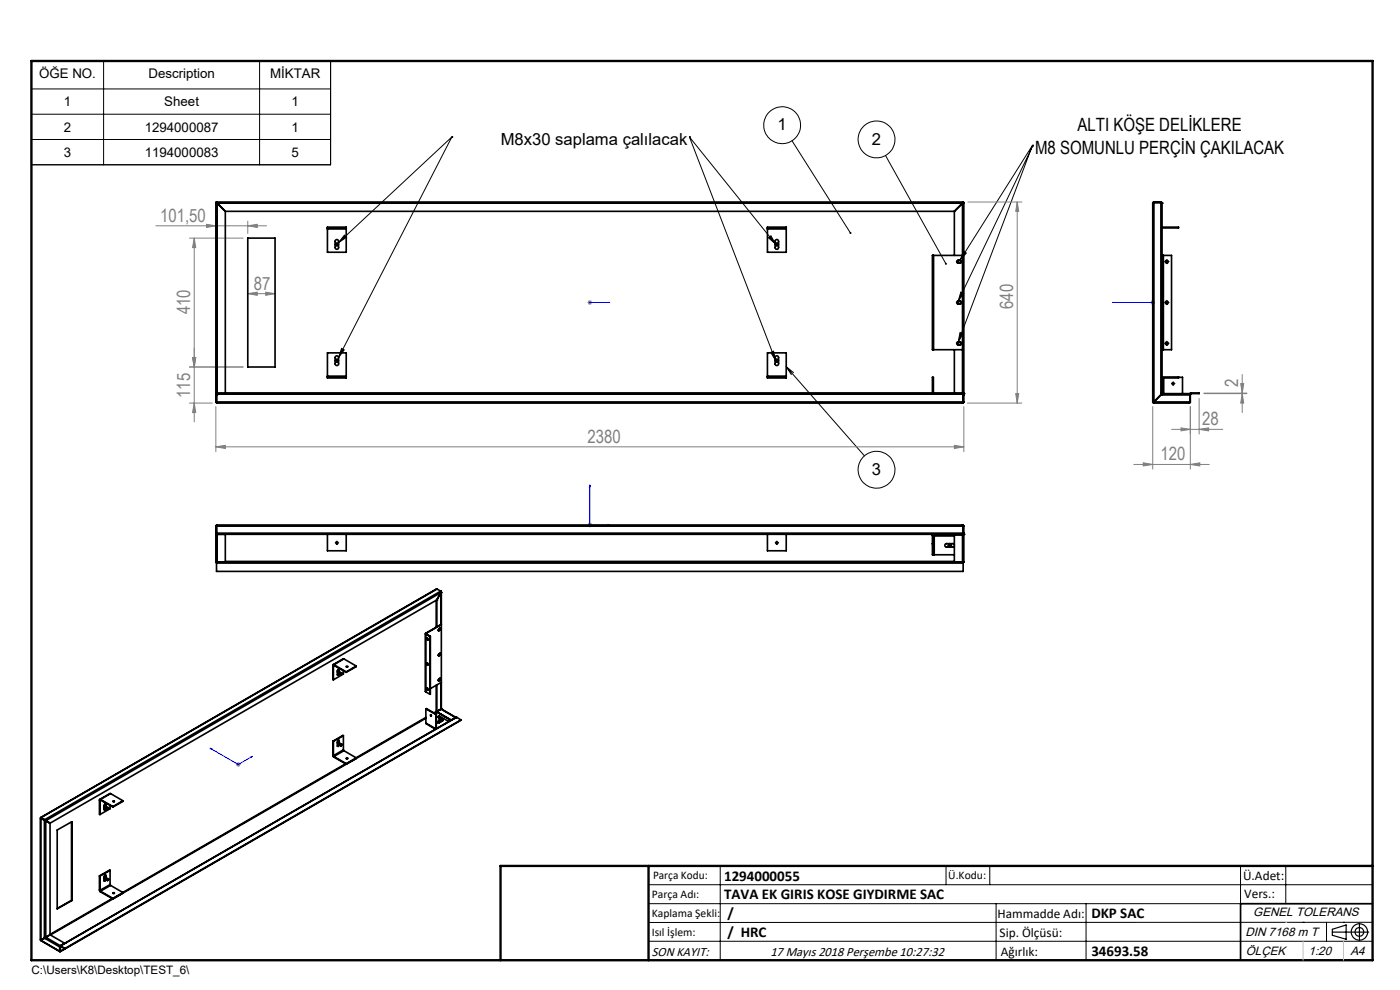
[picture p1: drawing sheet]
<svg xmlns="http://www.w3.org/2000/svg" width="297mm" height="210mm" viewBox="0 0 297 210" stroke-linecap="round" stroke-linejoin="round" font-family="sans-serif">
<g fill="none" stroke="#000" stroke-width=".21">
<path d="M6.7 12.8h63.4v22.2h-63.4zM6.7 18.9h63.4M22 12.8v22.2M55.1 12.8v22.2M6.7 24.2h63.4M6.7 29.6h63.4M95.8 29.1h.1M95.8 29.1l-24 46.7M95.8 29.1l-24 22.4M146.3 29.1h.1M146.3 29.1l18.2 22.7M146.3 29.1l18.2 47.4"/>
<path d="M168 29.9l12.4 19.5M187.9 33l12.8 22.9M219 30.8h.1M219 31h.1M219 30.8l-15.3 24.4M219 31l-15.7 32.9M219 30.8l-15.7 41.8M71.3 51.8h.3M71.5 51.7v.3M73.1 49.9l.4 .4-1.7 1.2zM163 50.4l.5-.4 1 1.8zM164.6 51.8h.4"/>
<path d="M164.8 51.7v.3M204.5 53.3l.5 .4-1.3 1.5zM247.4 55.5h.3M247.5 55.3v.4M71.3 76.5h.3M71.5 76.3v.4M72.5 73.9l.5 .3-1.2 1.6zM163.5 74.7l.6-.2 .4 2zM164.6 76.5h.4M164.8 76.3v.4M166.8 77.8l16.6 18.9M166.8 77.8l1.5 1.2"/>
<path d="M166.8 77.8l1.1 1.7M203.7 70.5l.6 .3-1 1.8zM203.8 61.9l.6 .3-1.1 1.7zM247.4 72.8h.3M247.4 64.2h.3M247.5 64v.3M247.5 72.7v.3M248.7 81.4h.3M248.9 81.2v.4M71.3 115.1h.3M71.5 115v.3M164.6 115.1h.4"/>
<path d="M164.8 115v.3M201.3 115.7h.3M201.5 115.5v.3M137.6 187.7h153.6M137.6 191.7h153.6M137.6 199.7h153.6M152.8 183.7v20M200.7 183.7v4M210 183.7v4M211.3 191.7v12M230.4 191.7v12M263.2 183.7v20"/>
<path d="M272.8 183.7v8M276.4 195.6h.1M281.4 195.6v4.1M285 195.6h.1M291.2 195.6l-153.6 .1"/>
<circle cx="165.9" cy="26.6" r="3.9"/>
<circle cx="186" cy="29.6" r="3.9"/>
<circle cx="186" cy="99.6" r="3.9"/>
</g>
<g fill="none" stroke="#000" stroke-width=".25">
<path d="M282.6 197.7h7.8M282.6 197.1l3-.9v3l-3-.8zM288.4 195.8v3.8M106.2 203.7h185"/>
<circle cx="288.4" cy="197.7" r="1.74"/>
<circle cx="288.4" cy="197.7" r=".93"/>
</g>
<g fill="none" stroke="#00f" stroke-width=".21">
<path d="M125 64.2h.2zM125.1 64.2h.1M125.1 64.2h4.3M129.4 64.2h-.5h.5M236 64.2h.5h-.5M236 64.2h8.5M244.4 64.2h.3zM244.5 64.2h.1M125.1 102.9l.1 .4h-.2zM125.1 102.9v8.5h4.3M128.9 111.3l.5 .1-.5 .1zM44.6 158.7l.3 .1-.1 .1z"/>
<path d="M44.6 158.7l6 3.5 3-1.8M53.2 160.6l.4-.2-.3 .2z"/>
</g>
<g fill="none" stroke="#808080" stroke-width=".21">
<path d="M33.1 47.9h23.5M40.2 50.5h11.4M41.2 50.5v39M41.2 50.5l.3 2h-.6zM43.8 47.6l2 .3-2 .4zM52.6 46.9v2.6M52.6 47.9l2-.3v.7zM205.3 42.9h11.5M215.8 42.9l.3 1.9h-.6zM215.8 42.9v42.6M40.2 77.8h11.4M40.9 75.8h.6l-.3 2z"/>
<path d="M52.6 62.3l2-.3v.6zM52.6 62.3h5.7M56.4 62l1.9 .3-1.9 .3zM124.6 64.2h1M124.8 63.8l.7 .7M125.1 63.7v1M125.5 63.8l-.7 .7M244.1 64.2h.9M244.2 63.8l.7 .7M244.5 63.7v1M244.9 63.8l-.7 .7M263.5 79.4v8.1"/>
<path d="M40.2 85.5h4.8M41.2 85.5l.3 2h-.6zM45.8 94.8l2-.3v.6zM45.8 86.2v9.6M45.8 94.8h158.7M202.5 94.5l2 .3-2 .3zM204.5 86.2v9.6M205.2 85.5h11.6M215.5 83.5h.6l-.3 2zM240.5 98.5h16M242.5 98.2l2 .3-2 .3zM244.5 86.2v13.3"/>
<path d="M248.5 91.1h10.9M250.5 90.8l2 .3-2 .3zM252.5 98.5l2-.3v.6zM252.5 86.2v13.3M254.4 91.1l2-.3v.6zM254.4 84.5v7.6M255.4 83.4h9.1M255.4 83.5h9.1M263.2 81.4h.6l-.3 2zM263.5 83.5l.3 2h-.6zM124.6 111.4h1M124.8 111l.7 .7"/>
<path d="M125.1 110.9v1M125.5 111l-.7 .7M50.1 162.2h.9M50.2 161.8l.7 .7M50.6 161.7v1M50.9 161.8l-.7 .7"/>
</g>
<g fill="none" stroke="#000" stroke-width=".21" stroke-dasharray="15.2 1.3 1.3 1.3">
<path d="M71.1 51.8h-.1M71.5 51.5v-.1M71.5 52.2v.1M71.8 51.8h.1M164.5 51.8h-.1M164.8 51.5v-.1M164.8 52.2v.1M165.1 51.8h.1M247.2 55.5h-.1M247.6 55.2v-.2M247.6 55.8v.2M247.9 55.5h.1"/>
<path d="M71.1 76.5h-.1M71.5 76.2v-.1M71.5 76.8v.1M71.8 76.5h.1M164.5 76.5h-.1M164.8 76.2v-.1M164.8 76.8v.1M165.1 76.5h.1M247.2 72.8h-.1M247.2 64.2h-.1M247.6 72.5v-.1M247.6 73.2v.1"/>
<path d="M247.6 63.8v-.1M247.6 64.5v.1M247.9 72.8h.1M247.9 64.2h.1M248.6 81.4h-.1M248.9 81h.1M248.9 81.7h.1M249.2 81.4h.1M71.1 115.1h.1M71.5 114.8h.1M71.5 115.5h.1M71.8 115.1h.1"/>
<path d="M164.5 115.1h-.1M164.8 114.8h.1M164.8 115.5h.1M165.1 115.1h.1M201.1 115.7h-.1M201.5 115.3v-.1M201.5 116v.1M201.8 115.7h.1"/>
</g>
<path d="M291.2 191.7h-28v12" fill="none" stroke="#000" stroke-width=".35"/>
<path d="M6.7 12.9h284.5v190.8h-284.5zM137.6 183.7v20M291.2 183.7h-185v20" fill="none" stroke="#000" stroke-width=".5"/>
<path d="M276.4 199.7v4M285 199.7v4" fill="none" stroke="#c0c0c0" stroke-width=".21"/>
<path d="M272.8 195.6h.1" fill="none" stroke="#c0c0c0" stroke-width=".25"/>
<g fill="#000">
<path d="M163 50.4l.5-.4 1 1.8zM163.5 74.7l.6-.2 .4 2zM72.5 73.9l.5 .3-1.2 1.6zM73.1 49.9l.4 .4-1.7 1.2zM180.3 49.3a.21 .21 0 0 0-.1 .3 .21 .21 0 0 0 .4 0l-.2-.2 .2 .2v-.3zM200.6 55.8l-.1 .3 .3 .1-.1-.3 .1 .2v-.3z"/>
<path d="M204.5 53.3l.5 .4-1.3 1.5zM203.8 61.9l.6 .3-1.1 1.7zM203.7 70.5l.6 .3-1 1.8z"/>
</g>
<g fill="#00f">
<path d="M128.9 64.2h.5zM125 64.2h.2z"/>
<path d="M244.4 64.2h.3zM236 64.2h.5z"/>
<path d="M128.9 111.3l.5 .1-.5 .1zM125.1 102.9l.1 .4h-.2zM53.2 160.6l.4-.2-.3 .2zM44.6 158.7l.3 .1-.1 .1z"/>
</g>
<g fill="#808080">
<path d="M52.6 62.3l2-.3v.6zM56.4 62l1.9 .3-1.9 .3z"/>
<path d="M43.8 47.6l2 .3-2 .4zM52.6 47.9l2-.3v.7z"/>
<path d="M252.5 98.5l2-.3v.6zM242.5 98.2l2 .3-2 .3z"/>
<path d="M202.5 94.5l2 .3-2 .3zM45.8 94.8l2-.3v.6z"/>
<path d="M215.5 83.5h.6l-.3 2zM215.8 42.9l.3 1.9h-.6zM41.2 85.5l.3 2h-.6zM40.9 75.8h.6l-.3 2z"/>
<path d="M41.2 50.5l.3 2h-.6zM40.9 75.8h.6l-.3 2z"/>
<path d="M263.2 81.4h.6l-.3 2zM263.5 83.5l.3 2h-.6z"/>
<path d="M250.5 90.8l2 .3-2 .3zM254.4 91.1l2-.3v.6z"/>
</g>
<g fill="none" stroke="#000" stroke-width=".35">
<path d="M45.8 43l.3 .1M45.8 43v42.3M45.8 43h.1M45.9 42.9l.2 .2M45.9 43l.2 .1M45.9 42.9v.1M45.9 42.9h158.4M46.1 43.1h.1M46.1 43.1h158.1M46.1 43.1l1.7 1.7M46.1 43.1v40.3M47.8 44.8h154.7"/>
<path d="M47.8 44.8v38.6M52.6 50.5h5.7v27.3h-5.7zM69.5 48.4v.2M69.5 48.4v-.2h3.9v.2M69.5 48.6v4.9h3.9v-4.9M69.5 48.4h3.9M69.5 48.6h3.9M71.2 50.9a.37 .37 0 0 1 .4-.1 .37 .37 0 0 1 .2 .4v1.3a.37 .37 0 0 1-.3 .4 .37 .37 0 0 1-.4-.4zM73.4 48.4v.2M162.8 48.4v.2M162.8 48.4v-.2h4v.2M162.8 48.6v4.9h4v-4.9"/>
<path d="M162.8 48.4h4M162.8 48.6h4M164.5 50.9a.37 .37 0 0 1 .4-.1 .37 .37 0 0 1 .3 .4v1.3a.37 .37 0 0 1-.4 .4 .37 .37 0 0 1-.4-.4zM166.8 48.4v.2M197.9 54.2h.1M197.9 54.2h-.1v20h.1M197.9 54.2v20M198 54.2h6.2M198 54.2v20M202.5 44.8v9.4M203.3 55.2a.3 .3 0 0 0-.4 .3 .3 .3 0 0 0 .4 .3M203.3 55.8h.4"/>
<path d="M203.3 55.2h.4M203.3 55.2l-.2 .3 .2 .3M203.7 55.2a.3 .3 0 0 1 .3 .3 .3 .3 0 0 1-.3 .3M203.7 55.2l.1 .3-.1 .3M204.2 43.1h.1M204.2 43.1l-1.7 1.7M204.2 43.1v40.3M204.3 43l-.1 .1M204.3 42.9l-.1 .2M204.3 42.9v.1M204.3 43h.2M204.5 43l-.3 .1"/>
<path d="M204.5 43v42.3M244.5 43.1v42.2M244.8 43l-.3 .1M244.8 43h-.1M244.8 42.9l-.3 .2M244.8 43h1.5M244.8 42.9h1.5M244.8 42.9v42.4M246.3 43l.2 .1M246.3 42.9v40.6h6.1v.3h-5.9v-40.7M246.3 42.9l.2 .2M246.3 43h.1"/>
<path d="M246.5 43.1h.1M246.5 54.2h.3M246.5 48.2h3.5v.2h-3.5M246.8 54.2h1.7v20h-1.7M246.8 54.2v20M69.5 79.8v.2M69.5 80v.2h3.9v-.2M69.5 80h3.9M69.5 79.8h3.9M69.5 79.8v-4.9h3.9v4.9M71.2 75.6a.37 .37 0 0 1 .4-.1 .37 .37 0 0 1 .2 .3v1.4a.37 .37 0 0 1-.3 .3 .37 .37 0 0 1-.4-.3zM73.4 79.8v.2"/>
<path d="M162.8 79.8v.2M162.8 80v.2h4v-.2M162.8 80h4M162.8 79.8v-4.9h4v4.9M162.8 79.8h4M164.5 75.6a.37 .37 0 0 1 .4-.1 .37 .37 0 0 1 .3 .3v1.4a.37 .37 0 0 1-.4 .3 .37 .37 0 0 1-.4-.3zM166.8 79.8v.2M197.9 74.2h.1M198 74.2h6.2M202.5 74.2v9.2M203.3 63.9a.3 .3 0 0 0-.4 .3 .3 .3 0 0 0 .4 .3M203.3 72.6a.3 .3 0 0 0-.4 .3 .3 .3 0 0 0 .4 .3"/>
<path d="M203.3 72.6h.4M203.3 73.2h.4M203.3 64.5h.4M203.3 63.9h.4M203.3 63.9l-.2 .3 .2 .3M203.3 72.6l-.2 .2 .2 .4M203.7 72.6a.3 .3 0 0 1 .3 .3 .3 .3 0 0 1-.3 .3M203.7 63.9a.3 .3 0 0 1 .3 .3 .3 .3 0 0 1-.3 .3M203.7 63.9l.1 .3-.1 .3M203.7 72.6l.1 .2-.1 .4M246.5 74.2h.3M246.5 80h3.5v.2h-3.5"/>
<path d="M45.8 85.3l.3 .2M45.8 83.5h.1M45.8 83.5h158.7M45.8 85.3h158.7M45.9 83.5v.1M45.9 85.3l.2 .2M45.9 85.3h.1M45.9 83.8h.1M45.9 83.8h-.1l.1-.4h158.4l.2 .3-.2 .1M45.9 83.5h.1M45.9 83.6v1.7M45.9 83.6h158.4"/>
<path d="M46.1 85.5h158.1M197.8 83.4v-3.4h.2v3.4M204.3 83.5v.1M204.3 85.3l-.1 .2M204.3 85.3h.1M204.3 83.8h.1M204.3 83.5h.1M204.3 83.6v1.7M204.5 85.3l-.3 .2M204.5 83.5h.1M244.5 85.3h.3M244.5 85.3l.3 .2"/>
<path d="M244.8 85.3v.2M244.8 85.3h7.7M244.8 85.5h7.5M246.5 83.5l-1.7 1.8M246.9 80.2v3.3M250 80h.9v3.5M252.4 85.3l-.1 .2M252.4 85.3h.1M252.4 83.6h.1M252.4 83.6v1.7M252.5 85.3l-.2 .2M252.5 83.6v1.7"/>
<path d="M252.6 83.4l-.2 .2M252.6 83.5l-.1 .1M252.6 83.4h1.8l-1.8 .1M252.6 83.4v.1M45.8 113.3h.1M45.8 111.6v7.6h.3v-5.9M45.8 111.6h158.7M45.9 113.1l.2 .2M45.9 113.1l.1 .1M45.9 113.3h.1M45.9 113.3h.2M45.9 119.4v1.8h158.4v-1.8"/>
<path d="M45.9 111.6v1.5M45.9 119.4h158.4M46 111.5l-.1 .1M46.1 111.4l-.2 .2M46.1 113.3l-.3-.2h158.7l-.3 .2M46.1 111.4l-.3 .2M46.1 113.3h.1M46.1 111.4h158.1M46.1 113.3h158.1M47.8 113.3v5.9M47.8 119.1h154.7M69.5 113.3v3.5h3.9v-3.5"/>
<path d="M162.8 113.3v3.5h4v-3.5M197.8 113.6v4.1h.2M197.8 113.6h.1M197.9 113.6v1.7h-.1M197.9 113.7h.1M198 113.7h.2M198 117.7h.2M198 113.7v4M198 113.5l-.1 .1M198 113.5v-.2l-.2 .3M198 113.5h6.2M198.2 113.7h4.3"/>
<path d="M198.2 117.7h4.3M198.2 113.7v4M202.5 115.5l-.3-.2h-1.4a.37 .37 0 0 0-.4 .4 .37 .37 0 0 0 .4 .4h1.4l.3-.3M202.5 113.5v5.7M204.2 111.4l.1 .2M204.2 111.4l.3 .2M204.2 113.3h.1M204.3 111.5v.1M204.3 113.1l-.1 .2M204.3 113.1v.1M204.3 119.2v.2M204.3 119.2h-158.4v.2"/>
<path d="M204.3 113.3h.1M204.3 119.2h.1M204.3 111.6v1.5M204.3 113.3h.2M204.5 113.3h.1M204.5 111.6v7.6h-.3v-5.9M73 139.8l-2.3 1.2M73 139.8l-2.2 1.2M73 139.8l2.6 1.5M90.2 134.4l.1 12.3M90.3 134.3v.2M90.3 134.5l.9 .5"/>
<path d="M90.3 134.5v12.2M90.3 134.3l.1 .1M90.4 134.4h.1M90.4 134.4l-.1 .1M90.4 134.4l.9 .6M90.6 135.3l.2 .2v.2l-.2-.1zM90.6 135.3l.2 .4M91.2 135v12.3M91.3 135h-.1M91.3 135l-.1 12.3M92.6 127.3v5.7M92.6 127.3h.1"/>
<path d="M92.6 127.3l-82 47.3M92.7 124.9l-84.1 48.5M92.7 124.9l-84 48.5M92.7 124.9l.8 .5M93 139.1h.1M93 138.9l.1 .1M93 133.6l.1 .1M93.1 133.7l-.1 .1M93.1 133.7v.1M93.1 139.1h.1M93.2 133.6l.1 .1M93.2 133.6l-.2 .1"/>
<path d="M93.2 138.9l.1 .1M93.2 138.9l-.2 .1M93.3 133.3h.1M93.3 138.7h.1M93.3 133.3l-.1 .3M93.3 138.7l-.1 .2M93.3 133.6l-.2 .1M93.3 138.9l-.2 .2M93.3 133.3v.3M93.3 133.7l.2-.4-.5 .2v.2l.1 .1M93.3 139l.2-.2-.1-.2-.4 .2v.2l.1 .1M93.3 138.7v.2"/>
<path d="M93.3 133.7l-.2 .1M93.3 139l-.2 .1M93.4 133.3l-.1 .3M93.4 138.6l-.1 .3M93.5 125.4l.1 .3M93.5 125.4l-84 48.5M93.6 125.7h.1M93.6 125.7v6.8M93.6 125.7l-83.9 48.4M93.6 125.7l-1 1.6M93.6 132.5l-3.2 1.9M93.6 132.5l-3.3 1.8"/>
<path d="M93.6 125.5v24.8M70.6 157.2l.1 .1M70.6 141.1l.1 3.1M70.6 157.2v3M70.6 141.1l.1 .1M70.7 141.2v3M70.7 157.3v3M70.8 141h-.1l-.1 .1M70.8 141.1l-.1 .1M70.8 141v.1M70.8 141l2.6 1.5M70.8 141.1l2.6 1.5"/>
<path d="M71.6 157.5l.2-.1 .7 .5M71.6 142.4l.2-.1 .7 .5M71.6 142.7l.7 .4M71.6 157.8l.7 .4M71.9 157v.1M71.9 158l-.3 .3M71.9 141.9v.1M71.9 142.9l-.3 .3M71.9 157.1l.1 .1M71.9 142v.4M71.9 157.1v.4M71.9 142l.1 .1"/>
<path d="M72 157.2l-.2-.2-.2 .3v.9l.2 .1 .2-.3M72 142.1l-.2-.2-.2 .3v.9l.2 .1 .2-.3M72 142.1v.3M72 157.2v.4M72.4 157.9l.1 .1-.2 .2zM72.8 159.1l.2 .1M72.8 159.1l-2.1 1.2M72.8 156.1l-2.1 1.2M72.8 142.3v.7l-2.1 1.2M72.8 156.1v3M72.8 156.1l-.1-.1-2.1 1.2M73 159.2l-2.2 1.3"/>
<path d="M73 159.2l2.6 1.6M73.4 141.3l.4 .1-.2 .1zM73.4 142.5v.1M73.5 141.5h.2M75.6 141.3v.1l-2.2 1.2M75.6 141.3l-2.2 1.2M90.3 146.7l.9 .6M90.3 153.4l2.1 1.3M90.3 152.4l-80.6 46.4M90.3 153.4l2.2 1.2 .1-.1M90.3 150.3v3.1M90.3 150.3l2.2 1.3"/>
<path d="M90.3 150.3l2.3 1.2M90.3 152.2l-14.8 8.6M90.6 146h.2v.3h-.2zM90.6 140.6l.2 .2v.2h-.2zM90.6 140.6l.2 .4M90.6 145.9l.2 .4M91.3 151.7l.2 .2zM91.4 151.7l.1 .2M91.4 151.7h.1M92.5 151.6v3M92.6 150.9v.1M92.6 154.5v.1"/>
<path d="M92.6 150.9h.1M92.6 145.3v5.6M92.6 151.5v3M92.6 151.5l-.1 .1M92.6 152.2l.6-.3 2 1.2M92.6 150.9l-.6 .3M92.6 154.5h.1M92.6 145.3v5.7M92.6 150.9l3.1 1.8M92.6 151l3.1 1.8M92.6 151l-.4 .3M92.7 150.9h.1"/>
<path d="M92.8 150.9h-.1M92.8 153.1v.1M92.8 153.2h-.1M93 144.2l.1 .1M93.1 144.3l-.1 .1M93.1 144.3v.1M93.1 152.3v.8l.2 .1M93.1 152.3l.4-.1 .1 .1-.4 .1zM93.1 152.9l-.3 .2M93.1 153l-.3 .2M93.2 144.2l.1 .1M93.2 144.2l-.2 .1"/>
<path d="M93.3 144h.1M93.3 144l-.1 .2M93.3 144.2l-.2 .1M93.3 143.9v.3M93.3 144.3l.2-.4-.5 .2v.2l.1 .1M93.3 144.3l-.2 .1M93.4 143.9l-.1 .3M93.6 152.6l.4 .2-.9 .5h-.3v-.2M93.6 152.8l.3 .1M93.6 144.8v5.6M93.6 152.3v.8M93.6 150.4l3.1 1.8"/>
<path d="M93.6 150.4h.1M93.6 150.3v.1M93.6 150.3h.1M93.6 144.7l-2.3 1.4M93.7 150.3l-1.1 .6M93.7 150.3l-.1 .1M93.7 150.3v.1M95.7 152.7h.1M96.7 152.2h.1M96.7 152.2l-1 .5M96.9 152.1l-84.1 48.6M96.9 152.1l.9 .6"/>
<path d="M97.8 152.7l-84 48.5M97.8 152.7l-84 48.6M8.6 173.5v26M8.6 173.5v.1M8.6 173.6v25.9M8.6 173.6l.8 .4M8.6 173.5h.1M8.7 173.5h.1M8.7 173.4l-.1 .1M8.7 173.5l-.1 .1M8.7 173.5l.8 .5M8.7 173.4v.1"/>
<path d="M8.7 173.4l.8 .5M9.4 174l.3 .1M9.4 174v24.8M9.5 174l.1 .1M9.5 173.9l.2 .2M9.5 174h-.1M9.5 173.9v.1M9.6 174.1h.1M9.6 174.1l1 .5M9.7 174.1v24.7M9.7 174.1l.9 .5M10.6 174.6v23.7l3.1 1.8"/>
<path d="M12.1 176.1l3.1-1.8v16.7l-3.1 1.8zM15.2 174.3v16.7M21.1 169.7l.1 3.1M21.1 169.7h.1M21.2 169.7v3.1M21.3 169.6l-.2 .1M21.3 169.7h-.1M21.3 169.6v.1M21.3 169.6l2.7 1.5M21.3 169.7l2.7 1.5M22.1 171l.2-.1 .7 .4M22.1 171.3l.7 .4"/>
<path d="M22.4 170.5v.1M22.4 171.4l-.3 .4M22.4 170.6v.4M22.4 170.6h.1M22.5 170.6l-.2-.1-.2 .3v.9l.2 .1 .2-.3M22.5 170.6v.4M23.4 170.9v.6l-2.2 1.3M23.5 168.3l-2.3 1.3M23.5 168.3l-2.2 1.3M23.5 168.3l2.6 1.6M24 171.1v.1M24 170h.2"/>
<path d="M26.1 169.9v.1l-2.1 1.2M26.1 169.9l-2.1 1.2M70.6 160.2l.2 .4M70.6 160.2l.1 .1M70.7 160.3l.1 .2M70.8 160.5v.1M70.8 160.5l2.6 1.5M70.8 160.6l2.6 1.5M73.3 162l-47.3 27.3M73.4 160.8h.3l.1 .1zM73.4 162v.1M73.5 160.9h.2"/>
<path d="M75.6 160.8v.1l-2.2 1.2M75.6 160.8l-2.2 1.2M8.6 199.5l4.1 2.4M8.6 199.5l4.1 2.3M9.4 198.8l.2 .1M9.6 198.9l-1 .6M9.6 198.9v.2M9.6 199.1l3.1 1.8M9.6 198.9h.1M9.7 198.8l-.1 .1M9.7 198.8l3.1 1.8M15.2 191h.1"/>
<path d="M15.2 191l-3.1 1.7M21.1 188.8l.2 .4M21.1 185.8h.1M21.1 188.8l.1 .1M21.1 185.8v3M21.2 188.9l.1 .1M21.2 185.8v3.1M21.3 189l2.7 1.6M21.3 189v.2M21.3 189.2l2.7 1.5M22.1 186.1l.2-.1 .7 .4M22.1 186.4l.7 .4"/>
<path d="M22.4 185.6v.1M22.4 186.5l-.3 .4M22.4 185.7h.1M22.4 185.7v.4M22.5 185.7l-.2-.1-.2 .3v.9l.2 .1 .2-.3M22.5 185.7v.5M23.4 187.6l.1 .2M23.4 187.6l-2.2 1.3M23.4 184.6l-2.2 1.2M23.4 184.6v3M23.4 184.6h-.2l-2.1 1.2M23.5 187.8l-2.2 1.2"/>
<path d="M23.5 187.8l2.6 1.5M23.8 190.6l-13.2 7.6M24 189.4h.2l.1 .1zM24 190.6v.1M24 189.5h.2M26.1 189.3l-2.1 1.3M26.1 189.3v.2l-2.1 1.2M12.7 201.8h.1M12.7 200.9v.9M12.7 200.7v.2M12.7 200.8h.1M12.7 201.7h.1"/>
<path d="M12.7 200.7l.1 .1M12.7 200.8v.1M12.7 201.7l.1 .1M12.7 200.7v1.1M12.7 201.7v.1M12.8 201.8h-.1M12.8 200.6h.1M12.8 200.8v1M12.8 200.7h-.1M12.8 200.7v.1M12.8 200.7l1 .5M12.8 200.7l1 .6"/>
<path d="M12.8 200.7h.1M13.7 200.1h.1M13.7 200.1l-.9 .5M13.7 201.3l-.9 .5M13.8 201.3l-1 .6M13.8 201.2v.1"/>
<circle cx="71.5" cy="51.8" r=".26"/>
<circle cx="164.8" cy="51.8" r=".26"/>
<circle cx="247.5" cy="55.5" r=".3"/>
<circle cx="71.5" cy="76.5" r=".27"/>
<circle cx="164.8" cy="76.5" r=".27"/>
<circle cx="247.5" cy="64.2" r=".3"/>
<circle cx="247.5" cy="72.9" r=".31"/>
<circle cx="248.9" cy="81.4" r=".22"/>
<circle cx="71.4" cy="115.2" r=".22"/>
<circle cx="164.8" cy="115.2" r=".22"/>
<circle cx="201.5" cy="115.7" r=".26"/>
<circle cx="72.4" cy="142.9" r=".17"/>
<circle cx="22.9" cy="171.5" r=".17"/>
<circle cx="24.1" cy="170" r=".14"/>
<circle cx="22.9" cy="186.6" r=".15"/>
</g>
<g font-size="3.9">
<text x="228.6" y="27.9">ALTI KÖŞE DELİKLERE</text>
<text x="219.6" y="32.8">M8 SOMUNLU PERÇİN ÇAKILACAK</text>
</g>
<g font-size="3.9" fill="#808080">
<text x="34" y="47">101,50</text>
<text x="53.9" y="61.4">87</text>
<text x="214.9" y="65.5" transform="rotate(-90 214.9 65.5)">640</text>
<text x="40.3" y="66.7" transform="rotate(-90 40.3 66.7)">410</text>
<text x="262.7" y="82.1" transform="rotate(-90 262.7 82.1)">2</text>
<text x="40.3" y="84.4" transform="rotate(-90 40.3 84.4)">115</text>
<text x="124.6" y="93.9">2380</text>
<text x="255" y="90.2">28</text>
<text x="246.2" y="97.6">120</text>
</g>
<g font-size="3.5">
<text x="165" y="27.7">1</text>
<text x="106.2" y="30.9">M8x30 saplama çalılacak</text>
<text x="185" y="30.7">2</text>
<text x="185" y="100.8">3</text>
</g>
<g font-size="3.2">
<text x="153.6" y="190.8">TAVA EK GIRIS KOSE GIYDIRME SAC</text>
<text x="153.6" y="186.8">1294000055</text>
<text x="154.3" y="194.8">/</text>
<text x="231.5" y="194.8">DKP SAC</text>
<text x="154.3" y="198.8">/ HRC</text>
<text x="231.5" y="202.8">34693.58</text>
</g>
<g font-size="2.8">
<text x="8.3" y="16.6">ÖĞE NO.</text>
<text x="31.5" y="16.6">Description</text>
<text x="57.3" y="16.6">MİKTAR</text>
<text x="13.5" y="22.6">1</text>
<text x="34.9" y="22.6">Sheet</text>
<text x="61.8" y="22.6">1</text>
<text x="13.5" y="27.9">2</text>
<text x="30.7" y="27.9">1294000087</text>
<text x="61.8" y="27.9">1</text>
<text x="13.5" y="33.3">3</text>
<text x="30.7" y="33.3">1194000083</text>
<text x="61.8" y="33.3">5</text>
<text x="263.7" y="186.7">Ü.Adet:</text>
<text x="263.9" y="190.5">Vers.:</text>
<text x="211.6" y="194.8">Hammadde Adı:</text>
<text x="138.3" y="202.8">SON KAYIT:</text>
<text x="163.4" y="202.8">17 Mayıs 2018 Perşembe 10:27:32</text>
<text x="212.1" y="198.7">Sip. Ölçüsü:</text>
<text x="212.3" y="202.7">Ağırlık:</text>
</g>
<g font-size="2.6">
<text x="265.9" y="194.4">GENEL TOLERANS</text>
<text x="264.2" y="198.5">DIN 7168 m T</text>
<text x="264.3" y="202.6">ÖLÇEK</text>
<text x="277.6" y="202.6">1:20</text>
<text x="286.5" y="202.6">A4</text>
</g>
<g font-size="2.5">
<text x="138.3" y="190.5">Parça Adı:</text>
<text x="138.5" y="186.5">Parça Kodu:</text>
<text x="201.2" y="186.5">Ü.Kodu:</text>
<text x="138.3" y="194.5">Kaplama Şekli:</text>
<text x="138.3" y="198.6">Isıl İşlem:</text>
<text x="6.7" y="206.7">C:\Users\K8\Desktop\TEST_6\</text>
</g>
</svg>
